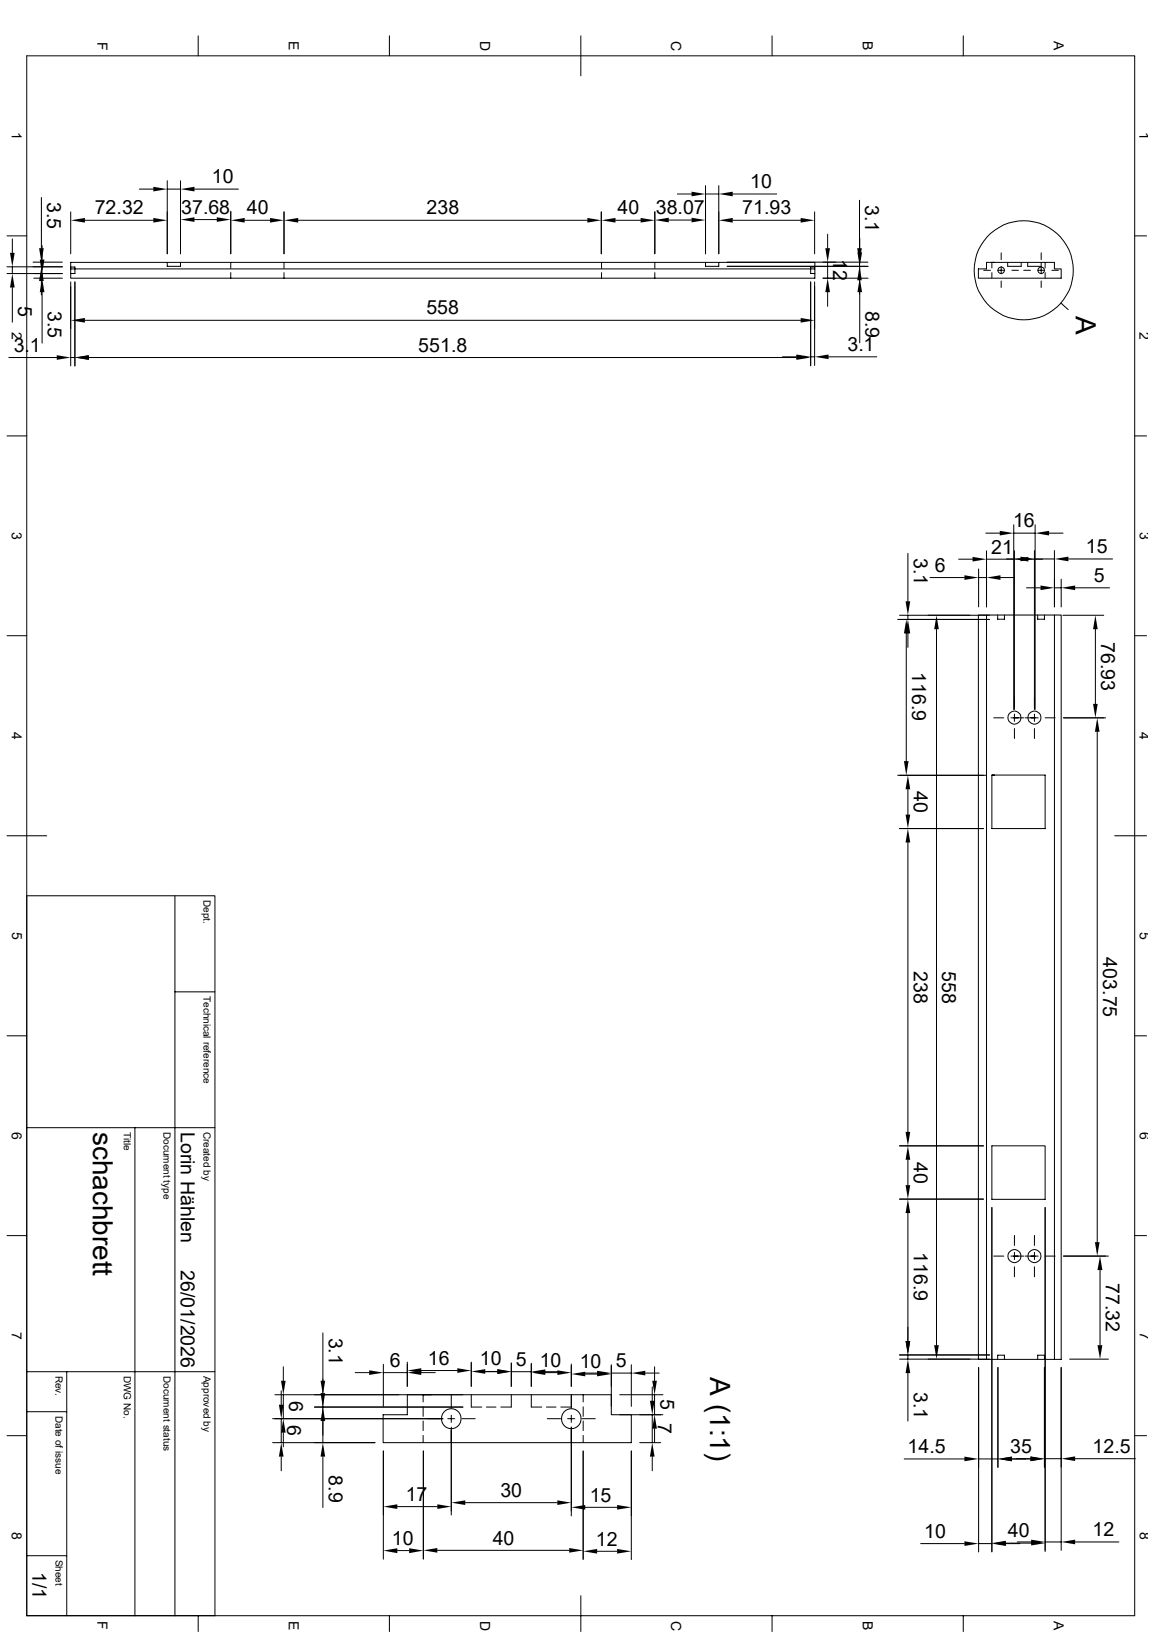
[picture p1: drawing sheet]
<svg xmlns="http://www.w3.org/2000/svg" width="210mm" height="297mm" viewBox="0 0 210 297" stroke-linecap="round" stroke-linejoin="round" font-family="sans-serif">
<g fill="none" stroke="#000" stroke-width=".18">
<path d="M4.9 10.2h201.6v283.8h-201.6zM36.1 6.5v3.7M70.9 6.5v3.7M105.7 6.5v7.3M140.5 6.5v3.7M175.3 6.5v3.7M7.5 35.9v9.3M12.9 38.6v7.6M25.4 34.4h2.5M30.4 32.9v13.3M30.4 34.4h2.5M32.9 32.9v13.3"/>
<path d="M35.4 40h4.1M35.4 34.4h8M42 38.4v7.8M51.7 38.6v7.6M109.4 38.6v7.6M119.2 38.5v7.7M123.3 35.3h2.6M128.4 33.8v12.4M128.4 35.3h2.4M130.8 33.8v12.4M133.3 35.3h8.1M148.3 38.6v7.6"/>
<path d="M156.4 36.4v8.8M1.3 42.9h3.6M1.3 49.8h10M1.3 48.6h10M2.2 43.5v2.5M2.2 48.6v1.2M2.2 52.3v6.3M6 47.7h5.3M6.1 50.6h5.2M7.5 47.7v.9M7.5 51.1v2.6M7.7 44.7v2.5"/>
<path d="M7.7 49.8v.8M7.7 53.2v9.2M12.9 51.3v15.3M12.9 48.6h.7v1.2h-.7M12.9 47.8h135.4v2.8h-135.4zM12.9 48.9h135.4M13.6 51.3v15.3M15.5 40.1h12.4M15.5 58.3h130.2M30.4 47.8v.7h2.5v-.7M42 47.8v1M42 49.6v1"/>
<path d="M44.5 40.1h4.6M51.7 47.8v1M51.7 49.6v1M54.3 40.1h52.6M109.5 47.8v1M109.5 49.6v1M112 40.1h4.6M119.2 47.8v1M119.2 49.6v1M121.7 40h4.2M128.4 47.8v.7h2.4v-.7M132.3 47.7h25.6"/>
<path d="M132.3 48.5h25.7M133.3 40.1h12.4M147.5 51.3v15.3M148.3 51.3v15.2M148.3 48.6h-.8v1.2h.8M149.8 50.6h8.2M150.6 42.6v2.6M150.6 47.7v2.9M150.6 53.2v2.6M156.4 47.7v.8M156.4 51v2.6M156.5 43.4v2.5"/>
<path d="M156.5 48.5v2.1M156.5 53.2v9.2M178.1 48.9h1.4v-1.1h12.4v1.1h1.2v1.7h-15zM179 49.2h1.3M180.5 47.8v1M180.5 49.6v1M181.6 49.2h1.2M182.2 46v1.2M182.2 48.5v1.3M182.2 51.1v1.2M183.4 47.8v.7h2.4v-.7M184.1 49.2h1.2"/>
<path d="M186.3 49.2h1.2M187 47.8v.7h2.5M188.8 49.2h1.3M189.5 47.8v2M189.5 46v1.2M189.5 51.1v1.2M190.2 47.8v1M190.2 49.6v1M191.4 49.2h1.2M193.1 55.2l1.3 1.1M206.5 42.9h2.2M1.3 79.3h3.6"/>
<path d="M1.6 65.1h8.7M12.9 65.1h.7M16.2 65.1h128.7M142.4 64.9h2.5M147.5 64.9h.8M150.8 64.9h8.8M206.5 79.3h2.2M179.4 97h2.5M184.5 95.5v33.6M184.5 97h3.9M188.4 95.5v33.6M190.9 97h2.6"/>
<path d="M1.3 115.7h3.6M163.4 112.7h16.7M163.7 112h16.4M164.9 115.3v23.2M165.2 100.7v8.7M165.2 112v.7M165.2 115.3v2.5M169.2 105.1h6.3M170.4 114.5v130.3M174.5 101.8h2.5M178.1 103.5v6.9M178.1 105.1h1.4"/>
<path d="M179.5 100.2v10.2M179.5 101.8h5.1M179.5 111.9h12.4v135.5h-12.4zM179.5 111.9h-1.4v135.5h1.4M181.6 111.9v.8h1.2v-.8M182.1 105.1h2.5M183.2 101.7h2.5M184.6 100.2v28.9M186.8 107h2.6M187.2 101.8h2.5M188.3 100.2v28.9M188.3 101.7h3.6"/>
<path d="M188.8 111.9v.8h1.3v-.8M191.9 100.2v10.2M191.9 107h1.2M191.9 111.9h1.2v135.5h-1.2M193.1 105.4v5M193.4 112h7.5M194.4 101.7h8.1M195.7 107h6.2M199.3 114.5v13.6M206.5 115.7h2.2M180.8 130.6h1.9M184 130.6h2.3"/>
<path d="M184.6 130v1.3M184.6 132.6v1.8M186.6 130.6h2.3M188.3 130v1.3M188.3 132.6v1.8M190.2 130.6h1.8M193.5 130.6h7.7M199.7 133.2v92.9M1.3 152.1h7.2M163.4 141.1h16.1M163.7 150.8h15.3M165.2 143.6v4.7"/>
<path d="M165.2 153.3v52.7M180.5 141.1h9.7v9.7h-9.7v-9.7h.5M202.9 152.1h5.8M4.9 163h34.2v131M31.8 163v131M1.3 188.5h3.6M31.8 180.5h7.3M206.5 188.5h2.2M4.9 205.2h34.2M24.6 205.2v88.8M163.7 218.2h15.3M163.7 208.5h15.3"/>
<path d="M165.2 211.1v4.6M180.5 219.8v62.6M180.5 208.5h9.7v9.8h-9.7zM190.2 219.8v62.6M1.3 224.9h3.6M165.2 220.8v23.3M180.8 228.6h1.9M184 228.6h2.3M184.6 224.8v1.9M184.6 227.9v1.3M184.6 230.5v1.9M186.6 228.6h2.3"/>
<path d="M188.3 224.8v1.9M188.3 227.9v1.3M188.3 230.5v1.9M190.2 228.6h1.8M193.5 228.6h8.2M200.2 231.1v13.7M206.5 224.9h2.2M4.9 256.9h7.2M4.9 249.6h34.2M12.1 249.6v44.4M49.6 258.2h31M51.2 253.1v2.6"/>
<path d="M51.2 258.2v4.4M51.6 248.8v2.5M51.6 253.8v4.4M57.2 256.1h27M58.8 242.6v10.9M58.8 253.8v8.8M64.6 249.8h2.6M69.8 248.3v7.6M69.8 249.8h4.3M74.1 253.8v3.7h-4.4v5.1h45.2v-5.1h-3.6v-3.7h-61.3M74.1 247.9v4.4M76.7 249.8h2.5"/>
<path d="M76.7 249.4h6.5M77 253.8v1.3M77 256v1.8M77 258.6v1.8M81.5 258.2h1.3M82.1 259.7v16M82.1 253.8v2.4M82.1 257.6v1.3M84.1 258.2h2.4M85.8 253.8v2.3h1.9M85.8 247.9v4.4M87.9 249.6h2.6"/>
<path d="M88.3 249.6h2.2M88.5 256.1h1.8M93 253.8v2.3h-1.9M93 248v4.3M93 249.6h3.7M96.7 253.8v2.3h1.9M96.7 248.1v4.2M99.2 249.8h2.2M99.2 249.6h2.6M99.4 256.1h1.8M99.6 258.2h2.4M102.1 256.1h1.9"/>
<path d="M103.3 258.2h1.3M104 248.2v4.1M104 259.7v16.2M104 253.8v2.4M104 257.6v1.3M105.9 258.2h2.4M106.1 249.9h2.6M106.1 253.8v1.3M106.1 256v1.8M106.1 258.6v1.8M106.5 250.1h2.2M111.3 248.4v7.5"/>
<path d="M111.3 249.9h3.6M112.8 253.8h7.8M112.8 257.5h7.8M114.9 248.4v7.5M117.4 249.9h2.6M118.7 252.4v2.5M118.7 257.5v5.1M119.1 248.8v2.5M119.1 253.8v3.7M163.7 246.6h16.4M163.7 247.4h16.4M165.2 246.6v.8"/>
<path d="M165.2 249.9v8.7M178.1 248.9v33.5M181.6 247.4v-.8h1.2v.8M181.6 248.9v18.1M188.8 247.4v-.8h1.3v.8M190.1 248.9v18.1M193.1 248.9v33.3M194.6 247.4h7.1M1.3 261.3h3.6M49.6 262.6h18.6M51.2 265.1v2.6M51.6 260.7v2.6"/>
<path d="M58.8 265.1v9.3M69.8 264.1v19.7M72.3 274.2h7.3M77 261.2v1.4M77 264.1v19.7M84.7 273.5h16.7M106.1 264.1v19.7M106.1 261.2v1.4M106.5 274.3h5.8M114.9 264.1v19.7M116.4 262.6h3.8M118.7 265.1v2.6"/>
<path d="M119.1 260v2.6M164.5 265.5h11M178.1 265.5h3.5M184.1 265.5h3.4M185 265.5h2.5M190.1 265.5h3M195.7 265.5h10.9M206.5 261.3h2.2M4.9 283.1h7.2M36.1 294v2.9M70.9 294v2.9M72.3 282.2h2.2"/>
<path d="M79.6 282.2h24M105.7 290.4v6.5M108.7 282.3h3.6M140.5 294v2.9M167.6 280.9h7.9M175.3 294v2.9M178.1 280.9h2.4M183 280.9h2.6M183 280.8h4.7M185.1 280.6h2.6M190.2 280.6h2.9M195.7 280.6h7.9"/>
<circle cx="182.2" cy="49.2" r=".59"/>
<circle cx="186.3" cy="49.2" r="9"/>
<circle cx="189.5" cy="49.2" r=".59"/>
<circle cx="184.6" cy="130.6" r="1.18"/>
<circle cx="188.2" cy="130.6" r="1.18"/>
<circle cx="184.6" cy="228.6" r="1.18"/>
<circle cx="188.2" cy="228.6" r="1.18"/>
<circle cx="82.2" cy="258.2" r="1.8"/>
<circle cx="104" cy="258.2" r="1.8"/>
</g>
<g fill="#000">
<path d="M12.9 40.1l2.6-.4v.8zM27.9 39.7l2.5 .4-2.5 .4zM27.9 34l2.5 .4-2.5 .4zM32.9 34.4l2.5-.4v.8zM32.9 40l2.5-.5v.9zM39.5 39.5l2.5 .5-2.5 .4zM42 40.1l2.5-.4v.8zM49.1 39.7l2.6 .4-2.6 .4zM51.7 40.1l2.6-.4v.8zM106.9 39.7l2.5 .4-2.5 .4zM109.4 40.1l2.6-.4v.8zM116.6 39.7l2.6 .4-2.6 .4z"/>
<path d="M119.2 40l2.5-.4v.9zM125.9 39.6l2.5 .4-2.5 .5zM125.9 34.9l2.5 .4-2.5 .4zM130.8 35.3l2.5-.4v.8zM130.8 40.1l2.5-.4v.8zM145.7 39.7l2.6 .4-2.6 .4zM1.8 46h.9l-.5 2.6zM2.2 49.8l.5 2.5h-.9zM7.5 48.6l.5 2.5h-.9zM7.1 45.2h.9l-.5 2.5zM7.2 47.2h.9l-.4 2.6zM7.7 50.6l.4 2.6h-.9z"/>
<path d="M12.9 58.3l2.6-.4v.8zM145.7 57.9l2.6 .4-2.6 .4zM150.2 45.2h.8l-.4 2.5zM150.6 50.6l.4 2.6h-.8zM156.4 48.5l.4 2.5h-.8zM156 45.2h.8l-.4 2.5zM156 45.9h.9l-.4 2.6zM156.5 50.6l.4 2.6h-.9zM10.3 64.6l2.6 .5-2.6 .4zM13.6 65.1l2.6-.5v.9zM144.9 64.5l2.6 .4-2.6 .5zM144.9 64.6l2.6 .5-2.6 .4z"/>
<path d="M148.3 64.9l2.5-.4v.9zM181.9 96.6l2.6 .4-2.6 .5zM188.4 97l2.5-.4v.9zM164.9 112.7l.5 2.6h-.9zM165.2 112.7l.5 2.6h-.9zM164.8 109.4h.9l-.5 2.6zM170.4 112l.5 2.5h-.9zM175.5 104.7l2.6 .4-2.6 .4zM177 101.3l2.5 .5-2.5 .4zM179.5 105.1l2.6-.4v.8zM185.7 101.3l2.6 .4-2.6 .5zM184.6 101.8l2.6-.5v.9z"/>
<path d="M189.4 106.6l2.5 .4-2.5 .4zM191.9 101.7l2.5-.4v.9zM193.1 107l2.6-.4v.8zM199.3 112l.5 2.5h-.9zM164.5 138.5h.9l-.5 2.6zM198.9 128.1h.9l-.5 2.5zM199.7 130.6l.4 2.6h-.8zM165.2 141.1l.5 2.5h-.9zM164.8 148.3h.9l-.5 2.5zM165.2 150.8l.5 2.5h-.9zM165.2 208.5l.5 2.6h-.9zM164.8 215.7h.9l-.5 2.5z"/>
<path d="M164.8 206h.9l-.5 2.5zM165.2 218.2l.5 2.6h-.9zM199.3 226.1h.8l-.4 2.5zM200.2 228.6l.4 2.5h-.9zM50.8 255.7h.8l-.4 2.5zM51.1 251.3h.9l-.4 2.5zM58.8 256.1l.4 2.5h-.9zM58.3 251.3h.9l-.4 2.5zM58.3 253.5h.9l-.4 2.6zM67.2 249.4l2.6 .4-2.6 .4zM74.1 249.4l2.6-.4v.9zM74.1 249.8l2.6-.4v.8z"/>
<path d="M83.2 249l2.6 .4-2.6 .5zM85.8 249.6l2.5-.4v.8zM90.5 249.2l2.5 .4-2.5 .5zM90.5 249.2l2.5 .4-2.5 .4zM96.7 249.8l2.5-.4v.8zM96.7 249.6l2.5-.4v.9zM101.4 249.4l2.6 .4-2.6 .4zM104 250.1l2.5-.5v.9zM108.7 249.5l2.6 .4-2.6 .4zM108.7 249.6l2.6 .5-2.6 .4zM114.9 249.9l2.5-.4v.8zM118.3 254.9h.8l-.4 2.6z"/>
<path d="M118.7 251.3h.8l-.4 2.5zM164.8 244.1h.9l-.5 2.5zM165.2 247.4l.5 2.5h-.9zM170 244.8h.9l-.5 2.6zM199.7 244.8h.9l-.4 2.6zM51.2 262.6l.4 2.5h-.8zM51.6 258.2l.4 2.5h-.9zM58.8 262.6l.4 2.5h-.9zM69.8 274.2l2.5-.4v.8zM79.6 273.8l2.5 .4-2.5 .4zM82.1 273.5l2.6-.5v.9zM101.4 273l2.6 .5-2.6 .4z"/>
<path d="M104 274.3l2.5-.4v.8zM112.3 273.9l2.6 .4-2.6 .4zM118.7 262.6l.4 2.5h-.8zM119.1 257.5l.4 2.5h-.8zM175.5 265.1l2.6 .4-2.6 .4zM181.6 265.5l2.5-.4v.8zM187.5 265.1l2.6 .4-2.6 .4zM187.5 265l2.6 .5-2.6 .4zM193.1 265.5l2.6-.5v.9zM69.8 282.2l2.5-.4v.9zM74.5 281.8l2.5 .4-2.5 .5zM77 282.2l2.6-.5v.9z"/>
<path d="M103.6 281.7l2.5 .5-2.5 .4zM106.1 282.3l2.6-.4v.8zM112.3 281.9l2.6 .4-2.6 .4zM175.5 280.5l2.6 .4-2.6 .4zM180.5 280.9l2.5-.4v.8zM180.5 280.8l2.5-.4v.9zM187.7 280.4l2.5 .4-2.5 .5zM187.7 280.2l2.5 .4-2.5 .5zM193.1 280.6l2.6-.4v.9z"/>
</g>
<g font-size="5.1">
<text x="195.8" y="57.5" transform="rotate(90 195.8 57.5)">A</text>
<text x="16.9" y="206" transform="rotate(90 16.9 206)">schachbrett</text>
<text x="129.2" y="250.7" transform="rotate(90 129.2 250.7)">A (1:1)</text>
</g>
<g font-size="3.6">
<text x="38.6" y="33.4">10</text>
<text x="136.5" y="34.2">10</text>
<text x="8.6" y="36.8" transform="rotate(90 8.6 36.8)">3.5</text>
<text x="17.2" y="39">72.32</text>
<text x="33" y="38.9">37.68</text>
<text x="44.9" y="39">40</text>
<text x="77.6" y="39">238</text>
<text x="112.4" y="39">40</text>
<text x="119.3" y="39">38.07</text>
<text x="135.1" y="39">71.93</text>
<text x="157.5" y="37.3" transform="rotate(90 157.5 37.3)">3.1</text>
<text x="151.6" y="47.1" transform="rotate(90 151.6 47.1)">12</text>
<text x="3.3" y="55.8" transform="rotate(90 3.3 55.8)">5</text>
<text x="8.7" y="56.6" transform="rotate(90 8.7 56.6)">3.5</text>
<text x="77.6" y="57.2">558</text>
<text x="157.5" y="56.6" transform="rotate(90 157.5 56.6)">8.9</text>
<text x="2.5" y="64">3.1</text>
<text x="76.1" y="64">551.8</text>
<text x="154.2" y="63.9">3.1</text>
<text x="184.4" y="96">16</text>
<text x="166.3" y="101.6" transform="rotate(90 166.3 101.6)">3.1</text>
<text x="180.4" y="100.8">21</text>
<text x="197.6" y="100.7">15</text>
<text x="170.1" y="104">6</text>
<text x="199.1" y="105.9">5</text>
<text x="200.4" y="116.8" transform="rotate(90 200.4 116.8)">76.93</text>
<text x="166" y="122.3" transform="rotate(90 166 122.3)">116.9</text>
<text x="166.3" y="144" transform="rotate(90 166.3 144)">40</text>
<text x="166.3" y="176.7" transform="rotate(90 166.3 176.7)">238</text>
<text x="171.5" y="176.7" transform="rotate(90 171.5 176.7)">558</text>
<text x="200.7" y="174.2" transform="rotate(90 200.7 174.2)">403.75</text>
<text x="32.9" y="206" transform="rotate(90 32.9 206)">Lorin Hählen</text>
<text x="166.3" y="211.5" transform="rotate(90 166.3 211.5)">40</text>
<text x="166.3" y="227.8" transform="rotate(90 166.3 227.8)">116.9</text>
<text x="32.9" y="231.1" transform="rotate(90 32.9 231.1)">26/01/2026</text>
<text x="201.3" y="233.5" transform="rotate(90 201.3 233.5)">77.32</text>
<text x="59.8" y="243.4" transform="rotate(90 59.8 243.4)">3.1</text>
<text x="71" y="248.8">6</text>
<text x="77.9" y="248.4">16</text>
<text x="87.3" y="248.5">10</text>
<text x="93.9" y="248.6">5</text>
<text x="98.2" y="248.7">10</text>
<text x="105.5" y="249">10</text>
<text x="112.1" y="248.8">5</text>
<text x="52.6" y="255.1" transform="rotate(90 52.6 255.1)">6</text>
<text x="120.2" y="254.7" transform="rotate(90 120.2 254.7)">5</text>
<text x="166.3" y="253.3" transform="rotate(90 166.3 253.3)">3.1</text>
<text x="52.2" y="259.4" transform="rotate(90 52.2 259.4)">6</text>
<text x="119.7" y="259" transform="rotate(90 119.7 259)">7</text>
<text x="59.8" y="268.5" transform="rotate(90 59.8 268.5)">8.9</text>
<text x="165.2" y="264.5">14.5</text>
<text x="183.9" y="264.5">35</text>
<text x="198.8" y="264.4">12.5</text>
<text x="73.8" y="273.2">17</text>
<text x="91.1" y="272.4">30</text>
<text x="107.3" y="273.3">15</text>
<text x="71.3" y="281.1">10</text>
<text x="89.7" y="281.1">40</text>
<text x="108.4" y="281.3">12</text>
<text x="168.2" y="279.9">10</text>
<text x="183.4" y="279.8">40</text>
<text x="198.8" y="279.6">12</text>
<text x="5.9" y="286.1" transform="rotate(90 5.9 286.1)">1/1</text>
</g>
<g font-size="2.5">
<text x="17.7" y="7.6" transform="rotate(90 17.7 7.6)">F</text>
<text x="52.6" y="7.5" transform="rotate(90 52.6 7.5)">E</text>
<text x="87.4" y="7.5" transform="rotate(90 87.4 7.5)">D</text>
<text x="122.2" y="7.5" transform="rotate(90 122.2 7.5)">C</text>
<text x="157" y="7.5" transform="rotate(90 157 7.5)">B</text>
<text x="191.8" y="7.5" transform="rotate(90 191.8 7.5)">A</text>
<text x="2.2" y="24" transform="rotate(90 2.2 24)">1</text>
<text x="207.4" y="24" transform="rotate(90 207.4 24)">1</text>
<text x="2.2" y="60.4" transform="rotate(90 2.2 60.4)">2</text>
<text x="207.4" y="60.4" transform="rotate(90 207.4 60.4)">2</text>
<text x="2.2" y="96.8" transform="rotate(90 2.2 96.8)">3</text>
<text x="207.4" y="96.8" transform="rotate(90 207.4 96.8)">3</text>
<text x="2.2" y="133.2" transform="rotate(90 2.2 133.2)">4</text>
<text x="207.4" y="133.2" transform="rotate(90 207.4 133.2)">4</text>
<text x="2.2" y="169.6" transform="rotate(90 2.2 169.6)">5</text>
<text x="207.4" y="169.6" transform="rotate(90 207.4 169.6)">5</text>
<text x="2.2" y="206" transform="rotate(90 2.2 206)">6</text>
<text x="207.4" y="206" transform="rotate(90 207.4 206)">6</text>
<text x="2.2" y="242.4" transform="rotate(90 2.2 242.4)">7</text>
<text x="207.4" y="242.4" transform="rotate(90 207.4 242.4)">7</text>
<text x="2.2" y="278.8" transform="rotate(90 2.2 278.8)">8</text>
<text x="207.4" y="278.8" transform="rotate(90 207.4 278.8)">8</text>
<text x="17.7" y="295.1" transform="rotate(90 17.7 295.1)">F</text>
<text x="52.6" y="295" transform="rotate(90 52.6 295)">E</text>
<text x="87.4" y="294.9" transform="rotate(90 87.4 294.9)">D</text>
<text x="122.2" y="294.9" transform="rotate(90 122.2 294.9)">C</text>
<text x="157" y="295" transform="rotate(90 157 295)">B</text>
<text x="191.8" y="295" transform="rotate(90 191.8 295)">A</text>
</g>
<g font-size="1.8">
<text x="37" y="163.7" transform="rotate(90 37 163.7)">Dept.</text>
<text x="37" y="181.2" transform="rotate(90 37 181.2)">Technical reference</text>
<text x="22.5" y="206" transform="rotate(90 22.5 206)">Title</text>
<text x="29.8" y="206" transform="rotate(90 29.8 206)">Document type</text>
<text x="37" y="206" transform="rotate(90 37 206)">Created by</text>
<text x="10.1" y="250.4" transform="rotate(90 10.1 250.4)">Rev.</text>
<text x="22.5" y="250.4" transform="rotate(90 22.5 250.4)">DWG No.</text>
<text x="29.8" y="250.4" transform="rotate(90 29.8 250.4)">Document status</text>
<text x="37" y="250.4" transform="rotate(90 37 250.4)">Approved by</text>
<text x="10.1" y="257.6" transform="rotate(90 10.1 257.6)">Date of issue</text>
<text x="10.1" y="283.9" transform="rotate(90 10.1 283.9)">Sheet</text>
</g>
</svg>
